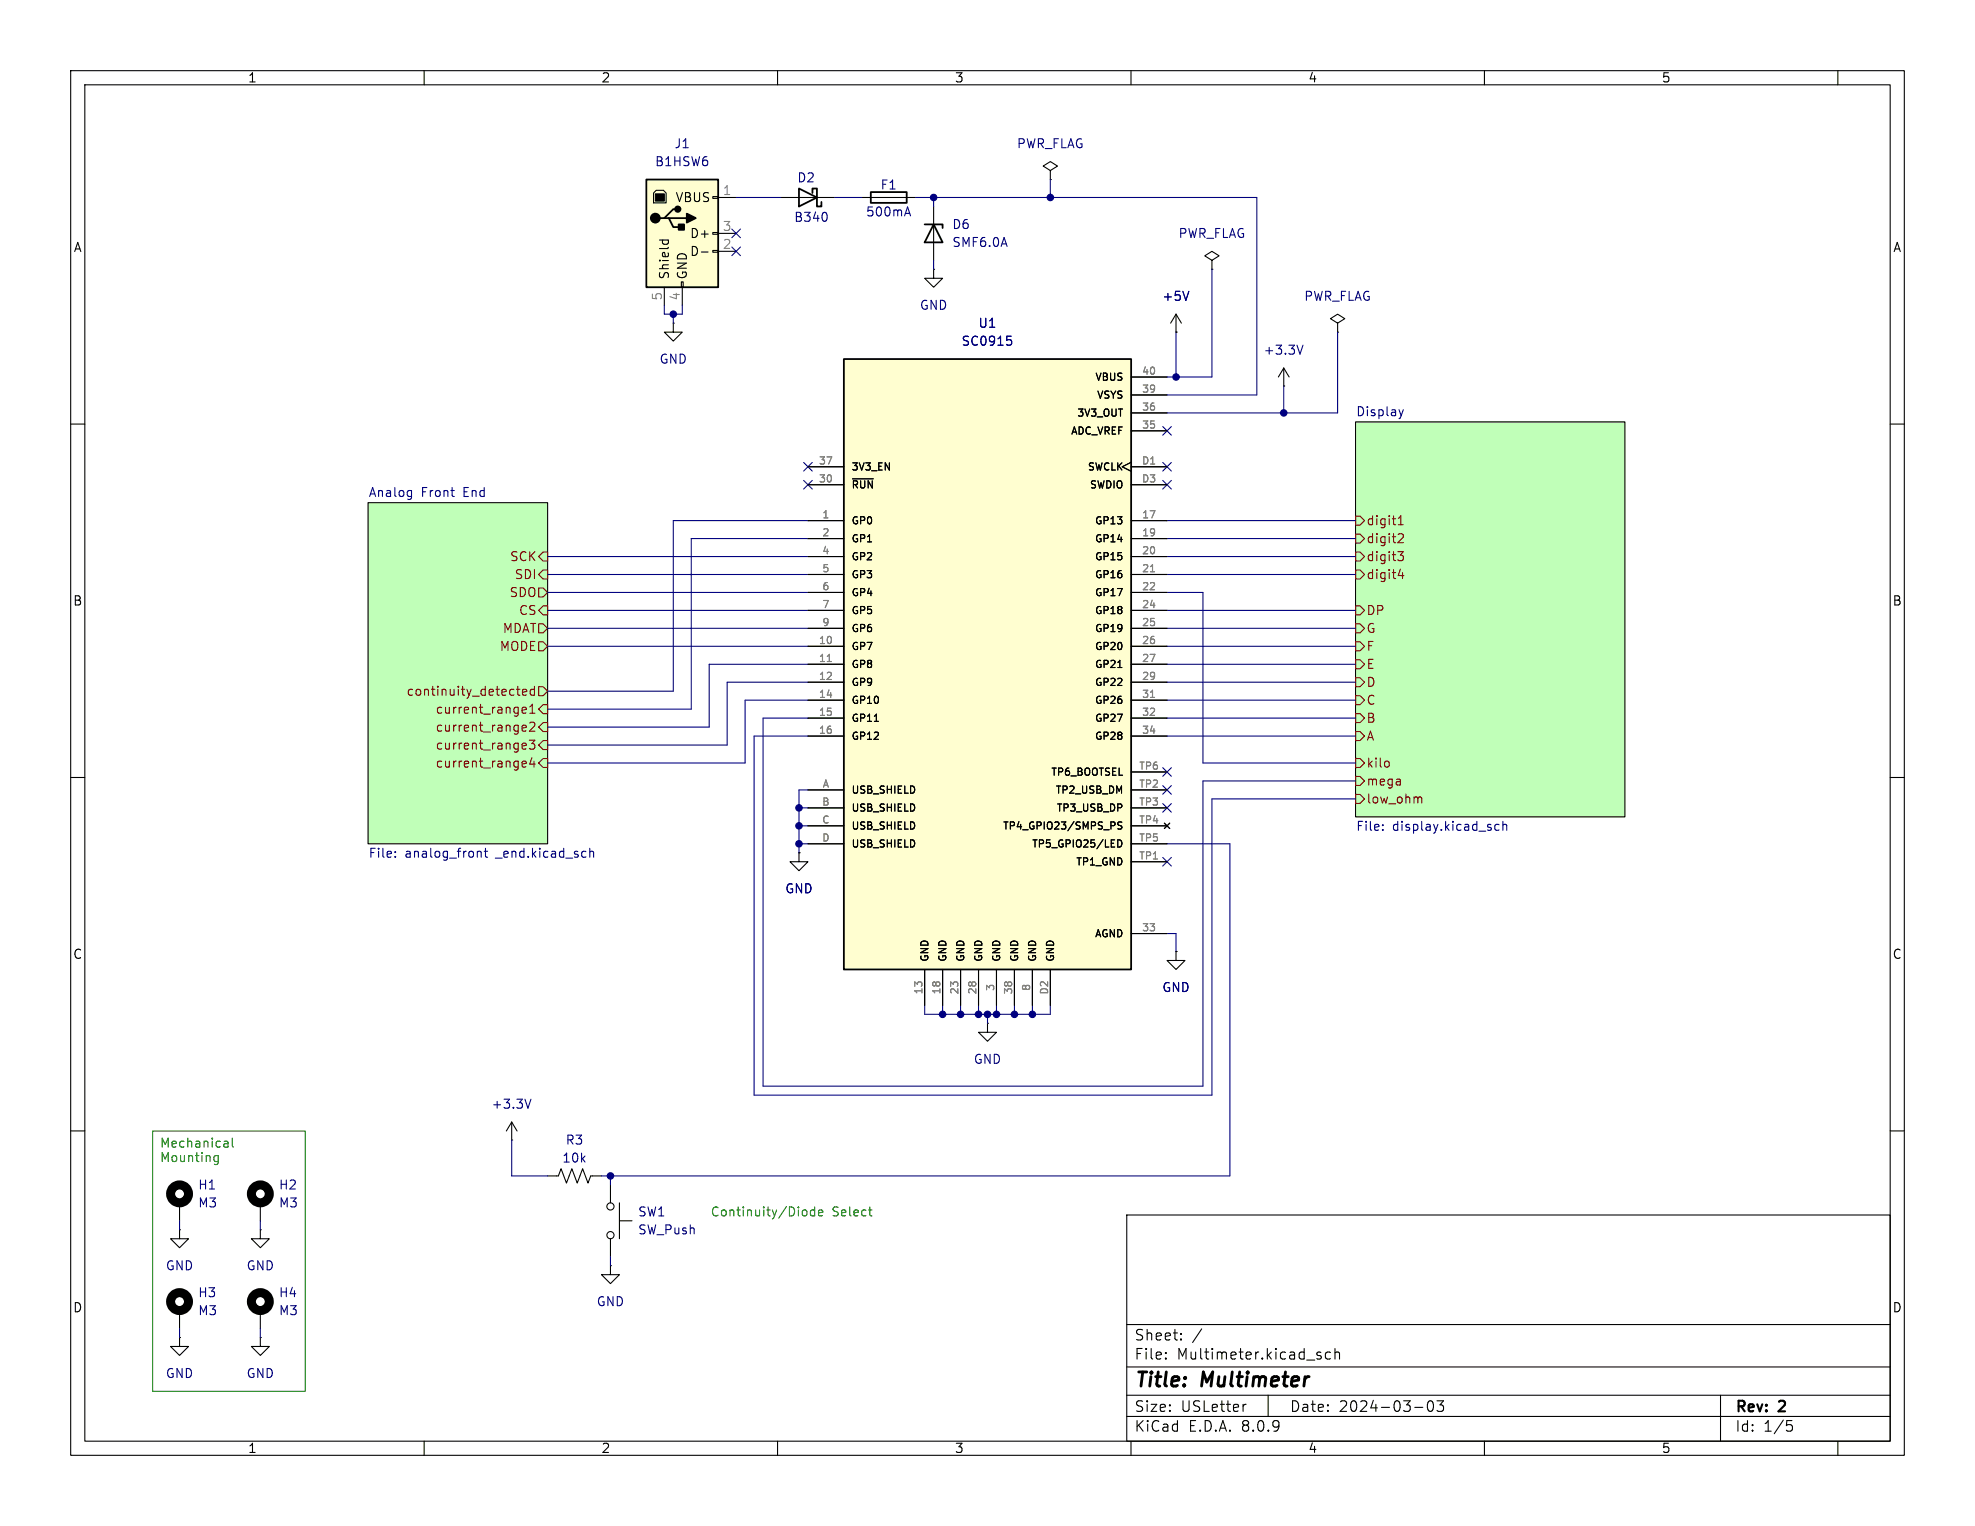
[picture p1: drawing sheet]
<svg xmlns="http://www.w3.org/2000/svg" width="279mm" height="216mm" viewBox="0 0 279 216" stroke-linecap="round" stroke-linejoin="round" font-family="sans-serif">
<g fill="none" stroke="#000" stroke-width=".15">
<path d="M10 10h259.4v195.9h-259.4zM12 12h255.4v191.9h-255.4zM60 10v2M110 10v2M160 10v2M210 10v2M260 10v2M95.2 45.7v1.3h1.3l-1.3 1.3-1.2-1.3h1.2M95.2 45.7h.1M181.6 54.6h.1M181.6 52.1l-.8 1.2M181.6 52.1v2.5"/>
<path d="M181.6 52.1l.8 1.2M191.8 59.7h38.1v55.9h-38.1zM10 60h2M52.1 71.1h25.4v48.3h-25.4zM267.4 60h2M10 110h2M267.4 110h2M10 160h2M25.4 174v1.3h1.3l-1.3 1.2-1.3-1.2h1.3M25.4 174h.1M159.4 171.9h108v32h-108zM267.4 160h2"/>
<path d="M159.4 197.4h108M159.4 193.4h108M159.4 187.4h108M164.9 192.1l.1 .1-.1 .1M164.9 192.1v.1v.1M164.9 191.4v.1M164.9 192.1v.2M164.9 191.4h.1l-.1 .1M167.1 189.4v.1v.1M167.1 189.4l-.1 .1 .1 .1M167.1 188.7v.1M167.1 189.4v.2"/>
<path d="M167.1 188.7h-.1l.1 .1M170 188l-1.3 1.9M176.3 198.7l-.3 .1M179.4 197.4v3M186.5 191.3l.4 .1M186.5 191.8l.4 .1v.2l-.2 .2h-.3M188.2 191.4l-.4-.1-.3 .3v.4l.1 .2 .2 .1 .4-.1M188.9 191.4a.37 .37 0 0 1 .6 .1v.8M188.9 190.8v1.5M200.1 199.1h1.2M202.1 198.3a.36 .36 0 0 1 .3-.1 .36 .36 0 0 1 .3 .3 .77 .77 0 0 1-.4 1.2 .91 .91 0 0 1-.2-1.4zM203.3 198.2h.9l-.5 .6a.41 .41 0 0 1 .5 .2v.4l-.1 .2-.6 .1-.2-.2"/>
<path d="M243.4 197.4v6.5M60 203.9v2M110 203.9v2M159.4 200.4h108M160 203.9v2M210 203.9v2M252.8 201h.7M252.9 201.6h.4l.3 .2v.4l-.2 .2-.5 .1M260 203.9v2"/>
</g>
<g fill="#c0ffb8" stroke="#c0ffb8" stroke-width=".14">
<path d="M191.8 59.7h38.1v55.9h-38.1z"/>
<path d="M52.1 71.1h25.4v48.3h-25.4z"/>
</g>
<g fill="none" stroke="#800000" stroke-width=".15">
<path d="M76.8 78.1h.7v1.3h-.7l-.6-.7zM191.8 75.6h.6l.6 .6-.6 .6h-.6zM191.8 73h.6l.6 .7-.6 .6h-.6zM191.8 78.1h.6l.6 .6-.6 .7h-.6zM197.7 78h.8l-.4 .5 .4 .2v.4l-.2 .2h-.4M197.8 74.2h.7M197.8 73.3l.4-.3v1.2M198 75.5l.4 .1 .1 .3v.2l-.8 .7h.8M73.1 97.5h.5M73.2 97.1v1.1l.1 .1 .3 .1M73.9 97.9l.6-.1v-.2l-.4-.1-.2 .2 .1 .6h.5M75.6 97.6l-.4-.1-.2 .3v.3l.1 .2h.5"/>
<path d="M75.6 97.1v1.3M76.2 83.2h.6l.7 .6-.7 .7h-.6zM76.2 88.3h.6l.7 .6-.7 .6h-.6zM76.2 90.8h.6l.7 .6-.7 .7h-.6zM76.2 97.2h.6l.7 .6-.7 .6h-.6zM76.8 80.6h.7v1.3h-.7l-.6-.6zM76.8 85.7h.7v1.3h-.7l-.6-.6zM76.8 99.7h.7v1.3h-.7l-.6-.7zM191.8 80.6h.6l.6 .7-.6 .6h-.6zM191.8 85.7h.6l.6 .7-.6 .6h-.6zM191.8 95.9h.6l.6 .6-.6 .7h-.6zM191.8 98.4h.6l.6 .7-.6 .6h-.6z"/>
<path d="M191.8 88.3h.6l.6 .6-.6 .6h-.6zM191.8 93.3h.6l.6 .7-.6 .6h-.6zM191.8 90.8h.6l.6 .6-.6 .7h-.6zM198.1 80.5l-.3 .9h.8M198.4 81v.9M73.9 100.5l.6-.1-.1-.3h-.4l-.1 .1v.6h.5M74 102.6l.4 .1 .1 .2-.6 .1M74 105.1l.4 .1 .1 .2-.6 .2M74 107.7h.4l.1 .3-.6 .1M74.4 103.4h-.4M74.4 105.9l-.4 .1M74.4 108.5h-.4"/>
<path d="M74.9 104.7h.8l-.5 .5 .4 .1v.6l-.2 .1h-.3l-.2-.1M74.9 100.9h.8M74.9 100l.4-.4v1.3M74.9 102.3l.2-.1h.3l.2 .1 .1 .2-.1 .2-.7 .7h.8M75.2 107.2l-.3 .9h.8M75.5 107.7v.8M76.8 102.2h.7v1.3h-.7l-.6-.6zM76.8 104.8h.7v1.2h-.7l-.6-.6zM76.8 107.3h.7v1.3h-.7l-.6-.6zM191.8 112.4h.6l.6 .6-.6 .7h-.6zM191.8 107.3h.6l.6 .7-.6 .6h-.6zM191.8 109.9h.6l.6 .6-.6 .6h-.6z"/>
<path d="M191.8 101h.6l.6 .6-.6 .6h-.6zM191.8 103.5h.6l.6 .6-.6 .7h-.6zM196.4 107.7l.1 .2v.4l-.1 .2M200.8 112.8h.3v.1v.7"/>
</g>
<g fill="none" stroke="#000080" stroke-width=".15">
<path d="M197.9 58l.3 .8M198.2 58.8l-.1 .3M198.5 58l-.3 .8M57.9 69.4l.3 .1M58.2 69.4v1l-.2 .3M58.2 70.2h-.3M195.6 117.4v.1M195.6 116.7v.1M212.1 116.7l-.4-.1-.2 .3v.3l.1 .2h.5M212.6 116.8l.2-.2 .3 .1 .1 .8M212.6 116.2v1.3M55.9 121.2v.1"/>
<path d="M55.9 120.5v.1M67.6 120.5h.4l.1 .8M68.5 120.4h.5M68.7 120v1.1v.1l.3 .1M83.4 120.6l.2-.2 .3 .1 .1 .8M83.4 120v1.3"/>
</g>
<path d="M184.3 48.8l-.4 1.3" fill="none" stroke="#000084" stroke-width=".15"/>
<path d="M91.4 25.4h10.2v15.2h-10.2z" fill="#fffed0"/>
<path d="M91.4 25.4h10.2v15.2h-10.2zM94 30.9h.6l.6 1.2h1.3M94.6 30.9h2.6M95.9 29.6h-.7l-1.2 1.3h-.7M113 26.7l2.6 1.2-2.6 1.3zM114.9 27.3v-.6h.7v2.5h.6v-.6M130.8 31.8h2.5v.5M132.1 31.8l1.2 2.5h-2.5z" fill="none" stroke="#000" stroke-width=".25"/>
<g fill="#000" stroke="#000" stroke-width=".25">
<path d="M96 31.8h.8v.7h-.8zM97.2 30.2l1.2 .7-1.2 .6z"/>
<circle cx="92.7" cy="30.9" r=".63"/>
<circle cx="95.9" cy="29.6" r=".38"/>
</g>
<path d="M92.7 27.4h1.3v1h-1.3z" fill="#000" stroke="#000" stroke-width=".15"/>
<g fill="none" stroke="#000" stroke-width=".15">
<path d="M92.5 27.3l.3-.4h1.1l.3 .4v1.4h-1.7zM93.3 34h1.3M93.8 34l-.1 .3M94.5 34l.1 .3M96.4 39.9h.2v.7h-.2zM99.2 35.7h1M100.8 35.4h.8v.3h-.8zM100.8 32.9h.8v.2h-.8zM100.8 27.8h.8v.3h-.8zM101.6 27.9h2.5M101.6 35.6h2.5M101.6 33h2.5"/>
<path d="M110.5 27.9h7.6M132.1 29.2v7.6M148.6 24.1l1-.6-1-.6-1 .6 1 .6v1.3M148.6 25.4h.1M94 40.6v2.6M96.5 40.6v2.6M166.4 134.6v1.3h1.2l-1.2 1.3-1.3-1.3h1.3M166.4 134.6h.1M72.4 158.8l-.8 1.2M72.4 158.8v2.5M72.4 158.8l.8 1.2M139.7 144.8v1.3h1.3l-1.3 1.2-1.3-1.2h1.3"/>
<path d="M139.7 144.8h.1M25.4 170.2v2.5M36.8 174v1.3h1.3l-1.3 1.2-1.2-1.2h1.2M36.8 174h.1M36.8 170.2v2.5M72.4 161.3h.1M77.5 166.4h1.5l.4-1 .7 2 .8-2 .8 2 .7-2 .8 2 .4-1h1.5M86.4 179.1v1.2h1.2l-1.2 1.3-1.3-1.3h1.3M86.4 179.1h.1M86.4 167.6v2.6M86.4 175.3v2.5M87.6 172.7h1.8"/>
<path d="M87.6 170.2v5.1M25.4 189.2v1.3h1.3l-1.3 1.3-1.3-1.3h1.3M25.4 189.2h.1M25.4 185.4v2.6M36.8 189.2v1.3h1.3l-1.3 1.3-1.2-1.3h1.2M36.8 189.2h.1M36.8 185.4v2.6"/>
<circle cx="86.4" cy="174.8" r=".51"/>
<circle cx="86.4" cy="170.7" r=".51"/>
</g>
<g fill="none" stroke="#000" stroke-width="1.3">
<circle cx="25.4" cy="168.9" r="1.27"/>
<circle cx="36.8" cy="168.9" r="1.27"/>
<circle cx="25.4" cy="184.1" r="1.27"/>
<circle cx="36.8" cy="184.1" r="1.27"/>
</g>
<path d="M116.9 30.2l.1 .3-.1 .7M75.1 155.5l-.4 1.3" fill="none" stroke="#000084" stroke-width=".15"/>
<path d="M119.4 50.8h40.6v86.4h-40.6z" fill="#fffed0"/>
<path d="M123.2 27.2h5.1v1.5h-5.1zM119.4 50.8h40.6v86.4h-40.6z" fill="none" stroke="#000" stroke-width=".25"/>
<g fill="none" stroke="#000" stroke-width=".15">
<path d="M121.9 27.9h7.6M132.1 38.1v1.3h1.2l-1.2 1.2-1.3-1.2h1.3M132.1 38.1h.1M171.4 36.8l1.1-.6-1.1-.6-1 .6 1 .6v1.3M171.4 38.1h.1M160 58.4h5.1M160 55.9h5.1M160 53.3h5.1M166.4 47h.1M166.4 44.5l-.8 1.2M166.4 44.5v2.5M166.4 44.5l.7 1.2"/>
<path d="M189.2 45.7l1-.6-1-.6-1 .6 1 .6v1.3M189.2 47h.1M114.3 73.7h5.1M114.3 76.2h5.1M114.3 78.7h5.1M114.3 68.6h5.1M114.3 66h5.1M120.6 67.7h2.9M160 65.4l-1.3 .6 1.3 .7M160 73.7h5.1M160 76.2h5.1M160 78.7h5.1"/>
<path d="M160 68.6h5.1M160 61h5.1M160 66h5.1M114.3 91.4h5.1M114.3 94h5.1M114.3 96.5h5.1M114.3 99.1h5.1M114.3 81.3h5.1M114.3 83.8h5.1M114.3 86.4h5.1M114.3 88.9h5.1M158.1 94.4h.6"/>
<path d="M160 91.4h5.1M160 94h5.1M160 96.5h5.1M160 99.1h5.1M160 81.3h5.1M160 83.8h5.1M160 86.4h5.1M160 88.9h5.1M114.3 101.6h5.1M114.3 104.1h5.1M114.3 111.8h5.1M114.3 114.3h5.1"/>
<path d="M114.3 116.8h5.1M114.3 119.4h5.1M123.7 102.1h.6M158.1 118.8a.51 .51 0 0 1 .6 .5 .51 .51 0 0 1-.6 .5zM158.7 116.3h-.4l-.2 .2 .1 .2 .5 .2v.3l-.2 .1h-.4M160 101.6h5.1M160 104.1h5.1M160 111.8h5.1M160 114.3h5.1M160 116.8h5.1M160 119.4h5.1M160 109.2h5.1"/>
<path d="M164.7 116.5l.8 .7M165.5 116.5l-.8 .7M113 120.7v1.2h1.3l-1.3 1.3-1.2-1.3h1.2M113 120.7h.1M130.8 137.2v5M133.3 137.2v5M135.9 137.2v5M138.4 137.2v5M141 137.2v5M143.5 137.2v5M146 137.2v5M148.6 137.2v5"/>
<path d="M160 132.1h5.1M160 121.9h5.1M166.4 134.6h.1"/>
</g>
<path d="M117 93.6h.6M162.8 80.9h.5M162.8 98.7h.5" fill="none" stroke="#808080" stroke-width=".15"/>
<g fill="none" stroke="#000084" stroke-width=".15">
<path d="M103.5 32.4l1.2 1.2M103.5 35l1.2 1.2M104.7 32.4l-1.2 1.2M104.7 35l-1.2 1.2M128.1 30.2h.6M128.4 29.3l.4 1.3M142.5 47.6h.6M142.9 48.1l.2 .2v.3l-.2 .2M168.2 41.2l-.4 1.3M113.7 65.4l1.2 1.2M113.7 68l1.2 1.2M114.9 65.4l-1.2 1.2"/>
<path d="M114.9 68l-1.2 1.2M164.5 68l1.2 1.2M164.5 60.4l1.2 1.2M164.5 65.4l1.2 1.2M165.7 68l-1.2 1.2M165.7 60.4l-1.2 1.2M165.7 65.4l-1.2 1.2M164.5 111.2l1.2 1.2M164.5 113.7l1.2 1.2M164.5 108.6l1.2 1.2M165.7 111.2l-1.2 1.2M165.7 113.7l-1.2 1.2"/>
<path d="M165.7 108.6l-1.2 1.2M164.5 121.3l1.2 1.2M165.7 121.3l-1.2 1.2"/>
</g>
<g fill="none" stroke="#008000" stroke-width=".15">
<path d="M21.6 160h21.6v36.9h-21.6zM30.3 164.2l.2 .1h.4M30.9 163.5v1l-.3 .3-.3-.1M30.9 163.6l-.4-.1-.2 .1M31.8 161.4h.3l.2 .2v.7M32.3 162.2l-.5 .1M32.3 161.8h-.5M32.9 161v1.1l.1 .2M113.9 171.2l.3 .2v.4l-.3 .2M115.2 171.2h-.3l-.3 .2v.4l.2 .2h.4M115.2 170.8v1.2M115.8 171.6l.6-.1-.1-.3h-.3l-.2 .2 .1 .6h.4"/>
<path d="M122.9 171.2h.5M123.1 172h.3"/>
</g>
<g fill="none" stroke="#000080" stroke-width=".15">
<path d="M104.1 27.9h6.4M118.1 27.9h3.8M129.5 27.9h48.3v28h-12.7M132.1 27.9v1.3M132.1 36.8v1.3M148.6 25.4v2.5M171.4 38.1v15.2h-6.3M94 43.2v1.3h2.5v-1.3M95.2 44.5v1.2M166.4 47v6.3M181.6 54.6v3.8M189.2 47v11.4h-24.1"/>
<path d="M77.5 78.7h36.8M114.3 76.2h-16.5v24.1h-20.3M114.3 73.7h-19.1v24.1h-17.7M165.1 76.2h26.7M165.1 73.7h26.7M165.1 78.7h26.7M77.5 88.9h36.8M77.5 83.8h36.8M77.5 91.4h36.8M77.5 86.4h36.8M77.5 81.3h36.8M114.3 94h-14v8.9h-22.8"/>
<path d="M114.3 99.1h-8.9v8.9h-27.9M114.3 96.5h-11.4v8.9h-25.4M165.1 94h26.7M165.1 88.9h26.7M165.1 99.1h26.7M165.1 96.5h26.7M165.1 83.8h5.1v24.2h21.6M165.1 91.4h26.7M165.1 86.4h26.7M165.1 81.3h26.7M113 119.4h1.3M113 114.3h1.3"/>
<path d="M113 116.8h1.3M114.3 101.6h-6.4v52.1h62.3v-43.2h21.6M114.3 104.1h-7.6v50.8h64.7v-41.9h20.4M114.3 111.8h-1.3v8.9M165.1 101.6h26.7M165.1 104.1h26.7M165.1 119.4h8.9v47h-88.9M165.1 132.1h1.3v2.5M130.8 142.2v1.3h17.8v-1.3M133.3 142.2v1.3M135.9 142.2v1.3M138.4 142.2v1.3"/>
<path d="M139.7 143.5v1.3M141 142.2v1.3M143.5 142.2v1.3M146 142.2v1.3M25.4 172.7v1.3M36.8 172.7v1.3M72.4 161.3v5.1h5.1M86.4 166.4v1.2M86.4 177.8v1.3M25.4 188v1.2M36.8 188v1.2"/>
</g>
<g fill="#000080" stroke="#000080" stroke-width=".15">
<circle cx="166.4" cy="53.3" r=".46"/>
<circle cx="148.6" cy="27.9" r=".46"/>
<circle cx="181.6" cy="58.4" r=".46"/>
<circle cx="113" cy="119.4" r=".46"/>
<circle cx="113" cy="116.8" r=".46"/>
<circle cx="113" cy="114.3" r=".46"/>
<circle cx="86.4" cy="166.4" r=".46"/>
<circle cx="146" cy="143.5" r=".46"/>
<circle cx="143.5" cy="143.5" r=".46"/>
<circle cx="132.1" cy="27.9" r=".46"/>
<circle cx="95.2" cy="44.5" r=".46"/>
<circle cx="135.9" cy="143.5" r=".46"/>
<circle cx="133.3" cy="143.5" r=".46"/>
<circle cx="138.4" cy="143.5" r=".46"/>
<circle cx="139.7" cy="143.5" r=".46"/>
<circle cx="141" cy="143.5" r=".46"/>
</g>
<g font-size="2.8">
<text x="160.4" y="196.8">Title:</text>
<text x="170.1" y="196.8">Multimeter</text>
</g>
<g font-size="2.1">
<text x="160.4" y="189.9">Sheet:</text>
<text x="160.4" y="192.6">File:</text>
<text x="166.5" y="192.6">Multimeter.kicad_sch</text>
<text x="160.4" y="202.8">KiCad</text>
<text x="160.4" y="200">Size:</text>
<text x="167.1" y="200">USLetter</text>
<text x="168.1" y="202.8">E.D.A.</text>
<text x="175.7" y="202.8">8.0.9</text>
<text x="182.4" y="200">Date:</text>
<text x="189.4" y="200">2024-03-03</text>
<text x="245.4" y="200.2">Rev:</text>
<text x="245.4" y="202.8">Id:</text>
<text x="249.5" y="202.8">1/5</text>
<text x="251.8" y="200.2">2</text>
</g>
<g font-size="1.8">
<text x="35" y="11.9">1</text>
<text x="85" y="11.9">2</text>
<text x="135" y="11.9">3</text>
<text x="185" y="11.9">4</text>
<text x="235" y="11.9">5</text>
<text x="95.5" y="28.8">VBUS</text>
<text x="10.3" y="35.9">A</text>
<text x="97.5" y="33.9">D+</text>
<text x="267.7" y="35.9">A</text>
<text x="94.8" y="39.6" transform="rotate(-90 94.8 39.6)">Shield</text>
<text x="97.4" y="39.6" transform="rotate(-90 97.4 39.6)">GND</text>
<text x="97.5" y="36.4">D-</text>
<text x="10.3" y="85.9">B</text>
<text x="267.7" y="85.9">B</text>
<text x="10.3" y="135.9">C</text>
<text x="267.7" y="135.9">C</text>
<text x="10.3" y="185.9">D</text>
<text x="267.7" y="185.9">D</text>
<text x="35" y="205.8">1</text>
<text x="85" y="205.8">2</text>
<text x="135" y="205.8">3</text>
<text x="185" y="205.8">4</text>
<text x="235" y="205.8">5</text>
</g>
<g font-size="1.8" fill="#000084">
<text x="92.6" y="23.7">B1HSW6</text>
<text x="143.8" y="21.2">PWR_FLAG</text>
<text x="112.3" y="31.6">B340</text>
<text x="122.4" y="30.8">500mA</text>
<text x="134.6" y="35.2">SMF6.0A</text>
<text x="166.6" y="33.9">PWR_FLAG</text>
<text x="130" y="44">GND</text>
<text x="164.3" y="42.8">+5V</text>
<text x="184.4" y="42.8">PWR_FLAG</text>
<text x="93.2" y="51.7">GND</text>
<text x="135.9" y="49.1">SC0915</text>
<text x="178.7" y="50.4">+3.3V</text>
<text x="111" y="126.6">GND</text>
<text x="164.3" y="140.6">GND</text>
<text x="137.7" y="150.7">GND</text>
<text x="69.4" y="157.1">+3.3V</text>
<text x="79.5" y="164.7">10k</text>
<text x="27.9" y="171">M3</text>
<text x="39.4" y="171">M3</text>
<text x="23.4" y="179.9">GND</text>
<text x="34.8" y="179.9">GND</text>
<text x="90.2" y="174.9">SW_Push</text>
<text x="84.3" y="185">GND</text>
<text x="27.9" y="186.3">M3</text>
<text x="39.4" y="186.3">M3</text>
<text x="23.4" y="195.2">GND</text>
<text x="34.8" y="195.2">GND</text>
</g>
<g font-size="1.8" fill="#000080">
<text x="95.3" y="21.2">J1</text>
<text x="112.7" y="26">D2</text>
<text x="124.5" y="27">F1</text>
<text x="134.6" y="32.6">D6</text>
<text x="138.3" y="46.6">U1</text>
<text x="191.8" y="59">Display</text>
<text x="52.1" y="70.4">Analog</text>
<text x="59.6" y="70.4">Front</text>
<text x="65.7" y="70.4">End</text>
<text x="191.8" y="117.9">File:</text>
<text x="197" y="117.9">display.kicad_sch</text>
<text x="52.1" y="121.7">File:</text>
<text x="57.3" y="121.7">analog_front</text>
<text x="70.4" y="121.7">_end.kicad_sch</text>
<text x="79.9" y="162.2">R3</text>
<text x="27.9" y="168.5">H1</text>
<text x="39.4" y="168.5">H2</text>
<text x="90.2" y="172.3">SW1</text>
<text x="27.9" y="183.7">H3</text>
<text x="39.4" y="183.7">H4</text>
</g>
<g font-size="1.8" fill="#808080">
<text x="102.2" y="27.7">1</text>
<text x="102.2" y="35.3">2</text>
<text x="102.2" y="32.8">3</text>
<text x="93.7" y="42.6" transform="rotate(-90 93.7 42.6)">5</text>
<text x="96.3" y="42.6" transform="rotate(-90 96.3 42.6)">4</text>
</g>
<g font-size="1.8" fill="#800000">
<text x="193.2" y="77.1">digit2</text>
<text x="193.2" y="74.5">digit1</text>
<text x="72.1" y="79.6">SCK</text>
<text x="72.7" y="82.1">SDI</text>
<text x="193.2" y="79.6">digit3</text>
<text x="193.2" y="82.1">digit4</text>
<text x="71" y="89.8">MDAT</text>
<text x="72" y="84.7">SDO</text>
<text x="73.3" y="87.2">CS</text>
<text x="193.2" y="87.2">DP</text>
<text x="193.2" y="89.8">G</text>
<text x="70.6" y="92.3">MODE</text>
<text x="193.2" y="94.8">E</text>
<text x="193.2" y="92.3">F</text>
<text x="57.4" y="98.7">continuity_detected</text>
<text x="61.5" y="101.2">current_range1</text>
<text x="193.2" y="97.4">D</text>
<text x="193.2" y="99.9">C</text>
<text x="61.5" y="103.7">current_range2</text>
<text x="61.5" y="106.3">current_range3</text>
<text x="193.2" y="102.5">B</text>
<text x="193.2" y="105">A</text>
<text x="61.5" y="108.8">current_range4</text>
<text x="193.2" y="113.9">low_ohm</text>
<text x="193.2" y="108.8">kilo</text>
<text x="193.2" y="111.4">mega</text>
</g>
<g font-size="1.8" fill="#008000">
<text x="22.5" y="162.7">Mechanical</text>
<text x="22.5" y="164.7">Mounting</text>
<text x="100.5" y="172.3">Continuity/Diode</text>
<text x="117.7" y="172.3">Select</text>
</g>
<g font-size="1.4" fill="#808080">
<text x="161.5" y="53.1">40</text>
<text x="161.5" y="58.2">36</text>
<text x="161.5" y="55.6">39</text>
<text x="115.7" y="65.8">37</text>
<text x="161.4" y="65.8">D1</text>
<text x="161.5" y="60.7">35</text>
<text x="115.7" y="68.3">30</text>
<text x="161.4" y="68.3">D3</text>
<text x="116.2" y="73.4">1</text>
<text x="116.2" y="75.9">2</text>
<text x="161.5" y="73.4">17</text>
<text x="161.5" y="75.9">19</text>
<text x="116.2" y="78.5">4</text>
<text x="116.2" y="81">5</text>
<text x="116.2" y="83.6">6</text>
<text x="161.5" y="78.5">20</text>
<text x="161.5" y="81">21</text>
<text x="161.5" y="83.6">22</text>
<text x="116.2" y="86.1">7</text>
<text x="116.2" y="88.6">9</text>
<text x="161.5" y="86.1">24</text>
<text x="161.5" y="88.6">25</text>
<text x="115.7" y="91.2">10</text>
<text x="115.7" y="93.7">11</text>
<text x="161.5" y="91.2">26</text>
<text x="161.5" y="93.7">27</text>
<text x="115.7" y="96.3">12</text>
<text x="115.7" y="98.8">14</text>
<text x="115.7" y="101.3">15</text>
<text x="161.5" y="96.3">29</text>
<text x="161.5" y="98.8">31</text>
<text x="161.5" y="101.3">32</text>
<text x="115.7" y="103.9">16</text>
<text x="161.5" y="103.9">34</text>
<text x="116.3" y="111.5">A</text>
<text x="161.1" y="111.5">TP2</text>
<text x="161.1" y="109">TP6</text>
<text x="116.2" y="114">B</text>
<text x="116.2" y="116.6">C</text>
<text x="116.2" y="119.1">D</text>
<text x="161.1" y="114">TP3</text>
<text x="161.1" y="116.6">TP4</text>
<text x="161.1" y="119.1">TP5</text>
<text x="161.1" y="121.7">TP1</text>
<text x="161.5" y="131.8">33</text>
<text x="130.6" y="140.8" transform="rotate(-90 130.6 140.8)">13</text>
<text x="133.1" y="140.8" transform="rotate(-90 133.1 140.8)">18</text>
<text x="135.6" y="140.8" transform="rotate(-90 135.6 140.8)">23</text>
<text x="138.2" y="140.8" transform="rotate(-90 138.2 140.8)">28</text>
<text x="140.7" y="140.3" transform="rotate(-90 140.7 140.3)">3</text>
<text x="143.3" y="140.8" transform="rotate(-90 143.3 140.8)">38</text>
<text x="145.8" y="140.3" transform="rotate(-90 145.8 140.3)">8</text>
<text x="148.3" y="140.8" transform="rotate(-90 148.3 140.8)">D2</text>
</g>
<g font-size="1.4">
<text x="152.3" y="59.2">3V3_OUT</text>
<text x="154.8" y="54.1">VBUS</text>
<text x="155.1" y="56.6">VSYS</text>
<text x="151.4" y="61.7">ADC_VREF</text>
<text x="120.4" y="69.3">~{RUN}</text>
<text x="120.4" y="66.8">3V3_EN</text>
<text x="153.8" y="66.8">SWCLK</text>
<text x="154.1" y="69.3">SWDIO</text>
<text x="120.4" y="74.4">GP0</text>
<text x="120.4" y="76.9">GP1</text>
<text x="154.8" y="74.4">GP13</text>
<text x="154.8" y="76.9">GP14</text>
<text x="120.4" y="79.5">GP2</text>
<text x="120.4" y="82">GP3</text>
<text x="154.8" y="79.5">GP15</text>
<text x="154.8" y="82">GP16</text>
<text x="120.4" y="84.6">GP4</text>
<text x="120.4" y="87.1">GP5</text>
<text x="120.4" y="89.6">GP6</text>
<text x="154.8" y="84.6">GP17</text>
<text x="154.8" y="87.1">GP18</text>
<text x="154.8" y="89.6">GP19</text>
<text x="120.4" y="92.2">GP7</text>
<text x="120.4" y="94.7">GP8</text>
<text x="154.8" y="92.2">GP20</text>
<text x="154.8" y="94.7">GP21</text>
<text x="120.4" y="97.3">GP9</text>
<text x="120.4" y="99.8">GP10</text>
<text x="154.8" y="97.3">GP22</text>
<text x="154.8" y="99.8">GP26</text>
<text x="120.4" y="102.3">GP11</text>
<text x="120.4" y="104.9">GP12</text>
<text x="154.8" y="102.3">GP27</text>
<text x="154.8" y="104.9">GP28</text>
<text x="120.4" y="112.5">USB_SHIELD</text>
<text x="148.6" y="110">TP6_BOOTSEL</text>
<text x="149.2" y="112.5">TP2_USB_DM</text>
<text x="120.4" y="115">USB_SHIELD</text>
<text x="120.4" y="117.6">USB_SHIELD</text>
<text x="141.8" y="117.6">TP4_GPIO23/SMPS_PS</text>
<text x="149.4" y="115">TP3_USB_DP</text>
<text x="120.4" y="120.1">USB_SHIELD</text>
<text x="145.9" y="120.1">TP5_GPIO25/LED</text>
<text x="152.1" y="122.7">TP1_GND</text>
<text x="131.5" y="136.1" transform="rotate(-90 131.5 136.1)">GND</text>
<text x="134.1" y="136.1" transform="rotate(-90 134.1 136.1)">GND</text>
<text x="136.6" y="136.1" transform="rotate(-90 136.6 136.1)">GND</text>
<text x="139.2" y="136.1" transform="rotate(-90 139.2 136.1)">GND</text>
<text x="141.7" y="136.1" transform="rotate(-90 141.7 136.1)">GND</text>
<text x="144.2" y="136.1" transform="rotate(-90 144.2 136.1)">GND</text>
<text x="146.8" y="136.1" transform="rotate(-90 146.8 136.1)">GND</text>
<text x="149.3" y="136.1" transform="rotate(-90 149.3 136.1)">GND</text>
<text x="154.8" y="132.8">AGND</text>
</g>
</svg>
